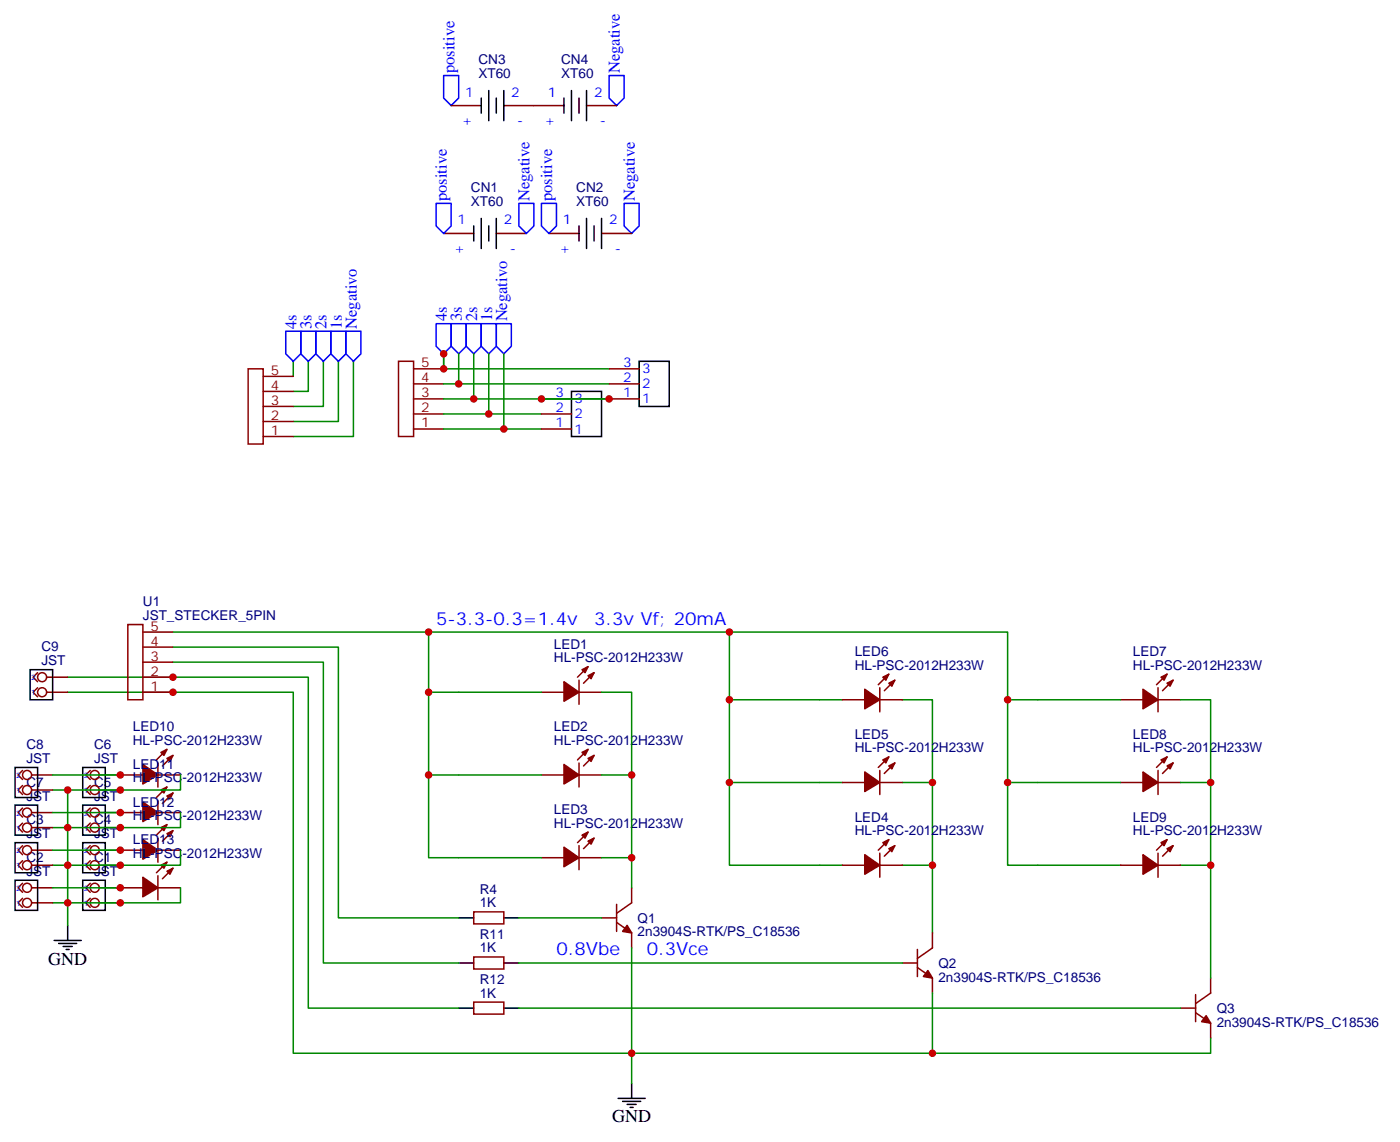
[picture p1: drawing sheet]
<svg xmlns="http://www.w3.org/2000/svg" width="328mm" height="268mm" viewBox="0 0 328 268" stroke-linecap="round" stroke-linejoin="round" font-family="sans-serif">
<g fill="#870000" stroke="#870000" stroke-width=".35">
<path d="M137.9 158.5l1.4-.7-.7 1.4z"/>
<path d="M136.5 157.1l1.4-.7-.7 1.4z"/>
<path d="M132.3 159.9l3.5 2.4-3.5 2.2z"/>
<path d="M137.9 177.9l1.4-.7-.7 1.4z"/>
<path d="M136.5 176.5l1.4-.7-.7 1.4z"/>
<path d="M132.3 179.3l3.5 2.5-3.5 2.1z"/>
<path d="M137.9 197.3l1.4-.7-.7 1.4z"/>
<path d="M136.5 195.9l1.4-.7-.7 1.4z"/>
<path d="M132.3 198.7l3.5 2.5-3.5 2.1z"/>
<path d="M147.1 217l1.1 1.8-2.2-.4z"/>
<path d="M208.5 199l1.4-.7-.7 1.4z"/>
<path d="M207.1 197.6l1.4-.7-.7 1.4z"/>
<path d="M202.8 200.4l3.6 2.5-3.6 2.1z"/>
<path d="M208.5 179.6l1.4-.7-.7 1.4z"/>
<path d="M207.1 178.2l1.4-.7-.7 1.4z"/>
<path d="M202.8 181l3.6 2.5-3.6 2.1z"/>
<path d="M208.5 160.2l1.4-.7-.7 1.4z"/>
<path d="M207.1 158.8l1.4-.7-.7 1.4z"/>
<path d="M202.8 161.6l3.6 2.5-3.6 2.1z"/>
<path d="M217.7 227.6l1 1.8-2.1-.4z"/>
<path d="M273.8 160.2l1.4-.7-.7 1.4z"/>
<path d="M272.3 158.8l1.5-.7-.8 1.4z"/>
<path d="M268.1 161.6l3.5 2.5-3.5 2.1z"/>
<path d="M273.8 179.6l1.4-.7-.7 1.4z"/>
<path d="M272.3 178.2l1.5-.7-.8 1.4z"/>
<path d="M268.1 181l3.5 2.5-3.5 2.1z"/>
<path d="M282.9 238.2l1.1 1.8-2.1-.4z"/>
<path d="M273.8 199l1.4-.7-.7 1.4z"/>
<path d="M272.3 197.6l1.5-.7-.8 1.4z"/>
<path d="M268.1 200.4l3.5 2.5-3.5 2.1z"/>
<path d="M39.2 177.9l1.4-.7-.7 1.4z"/>
<path d="M37.7 176.5l1.5-.7-.7 1.4z"/>
<path d="M33.5 179.3l3.5 2.5-3.5 2.1z"/>
<path d="M39.2 186.7l1.4-.7-.7 1.4z"/>
<path d="M37.7 185.3l1.5-.7-.7 1.4z"/>
<path d="M33.5 188.1l3.5 2.5-3.5 2.1z"/>
<path d="M39.2 195.5l1.4-.7-.7 1.4z"/>
<path d="M37.7 194.1l1.5-.7-.7 1.4z"/>
<path d="M33.5 196.9l3.5 2.5-3.5 2.1z"/>
<path d="M39.2 204.3l1.4-.7-.7 1.4z"/>
<path d="M37.7 202.9l1.5-.7-.7 1.4z"/>
<path d="M33.5 205.7l3.5 2.5-3.5 2.1z"/>
</g>
<g fill="none" stroke="#870000" stroke-width=".35">
<path d="M105.8 24.8h7.1M118.2 24.8h14.1M137.6 24.8h7M104.1 54.8h7M116.4 54.8h7.1M128.8 54.8h7M141.1 54.8h7.1M58.2 86.5h3.5v17.6h-3.5zM61.7 98.8h7.1M61.7 95.3h7.1M61.7 91.8h7.1M61.7 88.3h7.1"/>
<path d="M93.5 84.7h3.5v17.7h-3.5zM97 97.1h7.1M97 93.6h7.1M97 90h7.1M97 86.5h7.1M127 97.1h7.1M127 93.6h7.1M142.9 93.6h7M142.9 90h7M142.9 86.5h7M61.7 102.4h7.1M97 100.6h7.1"/>
<path d="M127 100.6h7.1M8.8 157.8l-1 1 1 1.1M10.9 158.8h5M30 146.5h3.5v17.6h-3.5zM33.5 158.8h7.1M33.5 155.3h7.1M33.5 151.8h7.1M33.5 148.2h7.1M135.8 159.5v5.7M137.9 156.4l-2.4 2.4M139.3 157.8l-2.4 2.4M208.5 158.1l-2.5 2.5"/>
<path d="M209.9 159.5l-2.5 2.5M273.8 158.1l-2.5 2.5M275.2 159.5l-2.5 2.5M8.8 161.3l-1 1 1 1.1M10.9 162.3h5M33.5 162.3h7.1M37 178.9v5.7M39.2 175.8l-2.5 2.4M40.6 177.2l-2.5 2.4M127 162.3h5.3M135.8 162.3h5.3M135.8 178.9v5.7"/>
<path d="M137.9 175.8l-2.4 2.4M139.3 177.2l-2.4 2.4M197.6 164.1h5.2M206.4 161.3v5.6M206.4 164.1h5.3M208.5 177.5l-2.5 2.5M209.9 178.9l-2.5 2.5M262.8 164.1h5.3M271.6 164.1h5.3M271.6 161.3v5.6M273.8 177.5l-2.5 2.5M275.2 178.9l-2.5 2.5"/>
<path d="M5.3 198.3l-1.1 1.1 1.1 1M5.3 193l-1.1 1.1 1.1 1.1M5.3 189.5l-1.1 1.1 1.1 1M5.3 184.2l-1.1 1.1 1.1 1M5.3 180.7l-1.1 1.1 1.1 1M7.4 181.8h4.9M7.4 199.4h4.9M7.4 194.1h4.9M7.4 190.6h4.9M7.4 185.3h4.9M21.2 198.3l-1.1 1.1 1.1 1M21.2 193l-1.1 1.1 1.1 1.1"/>
<path d="M21.2 189.5l-1.1 1.1 1.1 1M21.2 184.2l-1.1 1.1 1.1 1M21.2 180.7l-1.1 1.1 1.1 1M23.3 181.8h10.2M23.3 199.4h10.2M23.3 194.1h4.9M23.3 190.6h10.2M23.3 185.3h4.9M37 181.8h5.3M37 199.4h5.3M37 190.6h5.3M37 187.7v5.7"/>
<path d="M37 196.6v5.6M39.2 184.6l-2.5 2.4M39.2 193.4l-2.5 2.5M40.6 186l-2.5 2.5M40.6 194.8l-2.5 2.5M127 181.8h5.3M135.8 198.3v5.7M135.8 181.8h5.3M137.9 195.2l-2.4 2.4M139.3 196.6l-2.4 2.4M197.6 183.5h5.2M206.4 180.7v5.6"/>
<path d="M206.4 183.5h5.3M208.5 196.9l-2.5 2.5M209.9 198.3l-2.5 2.5M262.8 183.5h5.3M271.6 183.5h5.3M271.6 180.7v5.6M273.8 196.9l-2.5 2.5M275.2 198.3l-2.5 2.5M5.3 210.7l-1.1 1 1.1 1.1M5.3 207.2l-1.1 1 1.1 1.1M5.3 201.9l-1.1 1 1.1 1.1M7.4 202.9h4.9"/>
<path d="M7.4 211.7h4.9M7.4 208.2h4.9M21.2 210.7l-1.1 1 1.1 1.1M21.2 207.2l-1.1 1 1.1 1.1M21.2 201.9l-1.1 1 1.1 1.1M23.3 202.9h4.9M23.3 211.7h4.9M23.3 208.2h10.2M37 208.2h5.3M37 205.4v5.6M39.2 202.2l-2.5 2.5M40.6 203.6l-2.5 2.5"/>
<path d="M111.1 213.9h7.1v2.8h-7.1zM127 201.2h5.3M135.8 201.2h5.3M141.1 215.3h3.5M144.6 216.3l3.6 2.5v3.5M144.6 212.1v6.3M148.2 208.2v3.5l-3.6 2.5M197.6 202.9h5.2M206.4 202.9h5.3M206.4 200.1v5.6M218.7 218.8v3.5l-3.5 2.5M262.8 202.9h5.3"/>
<path d="M271.6 202.9h5.3M271.6 200.1v5.6M111.1 224.4h7.1v2.9h-7.1zM111.1 235h7.1v2.8h-7.1zM211.7 225.8h3.5M215.2 226.9l3.5 2.5v3.5M215.2 222.7v6.3M276.9 236.4h3.6M280.5 237.5l3.5 2.5v3.5M280.5 233.3v6.3M284 229.4v3.5l-3.5 2.5"/>
<circle cx="9.9" cy="158.8" r="1.06"/>
<circle cx="9.9" cy="162.3" r="1.06"/>
<circle cx="6.3" cy="199.4" r="1.06"/>
<circle cx="6.3" cy="194.1" r="1.06"/>
<circle cx="6.3" cy="181.8" r="1.06"/>
<circle cx="6.3" cy="190.6" r="1.06"/>
<circle cx="6.3" cy="185.3" r="1.06"/>
<circle cx="22.2" cy="199.4" r="1.06"/>
<circle cx="22.2" cy="194.1" r="1.06"/>
<circle cx="22.2" cy="190.6" r="1.06"/>
<circle cx="22.2" cy="181.8" r="1.06"/>
<circle cx="22.2" cy="185.3" r="1.06"/>
<circle cx="6.3" cy="211.7" r="1.06"/>
<circle cx="6.3" cy="202.9" r="1.06"/>
<circle cx="6.3" cy="208.2" r="1.06"/>
<circle cx="22.2" cy="202.9" r="1.06"/>
<circle cx="22.2" cy="208.2" r="1.06"/>
<circle cx="22.2" cy="211.7" r="1.06"/>
</g>
<g fill="none" stroke="#000" stroke-width=".35">
<path d="M112.9 23v3.5M114.7 21.2v7.1M116.4 23v3.5M118.2 21.2v7.1M132.3 23v3.5M134.1 21.2v7.1M135.8 23v3.5M137.6 21.2v7.1M111.1 53v3.5M112.9 51.2v7.1M114.7 53v3.5M116.4 51.2v7.1"/>
<path d="M135.8 53v3.5M137.6 51.2v7.1M139.3 53v3.5M141.1 51.2v7.1M134.1 91.8h7v10.6h-7zM149.9 84.7h7.1v10.6h-7.1zM7.1 157.1h5.2v7h-5.2zM3.5 180h5.3v7h-5.3zM19.4 180h5.3v7h-5.3zM3.5 197.6h5.3v7.1h-5.3zM3.5 188.8h5.3v7.1h-5.3zM19.4 197.6h5.3v7.1h-5.3z"/>
<path d="M19.4 188.8h5.3v7.1h-5.3zM3.5 206.4h5.3v7.1h-5.3zM15.9 217v3.6M19.4 206.4h5.3v7.1h-5.3zM107.6 215.3h3.5M118.2 215.3h3.5M12.7 220.6h6.3M13.8 221.3h4.2M14.8 222h2.1M15.5 222.7h.7M107.6 225.8h3.5M107.6 236.4h3.5"/>
<path d="M118.2 225.8h3.5M118.2 236.4h3.5M145 257.6h6.3M146 258.3h4.3M147.1 259h2.1M147.8 259.7h.7M148.2 254.1v3.5"/>
</g>
<g fill="none" stroke="#008700" stroke-width=".35">
<path d="M68.8 84.7v3.6M72.3 84.7v7.1h-3.5M75.8 84.7v10.6h-7M79.4 84.7v14.1h-10.6M82.9 84.7v17.7h-14.1M104.1 86.5v-3.5v3.5h38.8M104.1 97.1h22.9M104.1 93.6h38.8M104.1 90h38.8M107.6 83v7M111.1 83v10.6M114.7 83v14.1"/>
<path d="M118.2 83v17.6M104.1 100.6h22.9M15.9 158.8h56.4v77.6h35.3M40.6 151.8h38.8v63.5h28.2M40.6 155.3h35.2v70.5h31.8M40.6 148.2h59.9M171.1 148.2h65.3v15.9M15.9 162.3h52.9v84.7h149.9v-14.1M100.5 162.3v-14.1h70.6v15.9M127 162.3h-26.5v19.5M141.1 162.3h7.1v19.5h-7.1M197.6 164.1h-26.5v19.4"/>
<path d="M211.7 164.1h7v19.4h-7M262.8 164.1h-26.4v19.4M276.9 164.1h7.1v19.4h-7.1M12.3 199.4h15.9M12.3 190.6h15.9M12.3 181.8h15.9M15.9 185.3v31.7M42.3 199.4v3.5h-30M42.3 190.6v3.5h-30M42.3 181.8v3.5h-30M127 181.8h-26.5v19.4h26.5M148.2 181.8v19.4h-7.1"/>
<path d="M197.6 183.5h-26.5v19.4h26.5M218.7 183.5v19.4h-7M262.8 183.5h-26.4v19.4h26.4M284 183.5v19.4h-7.1M12.3 208.2h15.9M42.3 208.2v3.5h-30M121.7 215.3h19.4M148.2 201.2v7M218.7 202.9v15.9M284 202.9v26.5M121.7 225.8h90M121.7 236.4h155.2"/>
<path d="M148.2 222.3v31.8M284 243.5v3.5h-65.3"/>
</g>
<g fill="none" stroke="#00f" stroke-width=".35">
<path d="M104.1 17.7h3.5v5.3l-1.8 1.8-1.7-1.8zM142.9 17.7h3.5v5.3l-1.8 1.8-1.7-1.8zM102.3 47.7h3.5v5.3l-1.7 1.8-1.8-1.8zM121.7 47.7h3.5v5.3l-1.7 1.8-1.8-1.8zM127 47.7h3.5v5.3l-1.7 1.8-1.8-1.8zM146.4 47.7h3.5v5.3l-1.7 1.8-1.8-1.8zM67 77.7h3.6v5.3l-1.8 1.7-1.8-1.7zM70.6 77.7h3.5v5.3l-1.8 1.7-1.7-1.7zM74.1 77.7h3.5v5.3l-1.8 1.7-1.7-1.7zM77.6 77.7h3.5v5.3l-1.7 1.7-1.8-1.7zM81.1 77.7h3.6v5.3l-1.8 1.7-1.8-1.7zM102.3 75.9h3.5v5.3l-1.7 1.8-1.8-1.8z"/>
<path d="M105.8 75.9h3.6v5.3l-1.8 1.8-1.8-1.8zM109.4 75.9h3.5v5.3l-1.8 1.8-1.7-1.8zM112.9 75.9h3.5v5.3l-1.7 1.8-1.8-1.8zM116.4 75.9h3.5v5.3l-1.7 1.8-1.8-1.8z"/>
</g>
<g fill="#c00">
<circle cx="148.2" cy="247" r=".88"/>
<circle cx="218.7" cy="247" r=".88"/>
<circle cx="171.1" cy="148.2" r=".88"/>
<circle cx="236.4" cy="164.1" r=".88"/>
<circle cx="284" cy="183.5" r=".88"/>
<circle cx="236.4" cy="183.5" r=".88"/>
<circle cx="171.1" cy="164.1" r=".88"/>
<circle cx="171.1" cy="183.5" r=".88"/>
<circle cx="218.7" cy="183.5" r=".88"/>
<circle cx="218.7" cy="202.9" r=".88"/>
<circle cx="148.2" cy="201.2" r=".88"/>
<circle cx="148.2" cy="181.8" r=".88"/>
<circle cx="100.5" cy="181.8" r=".88"/>
<circle cx="284" cy="202.9" r=".88"/>
<circle cx="100.5" cy="162.3" r=".88"/>
<circle cx="100.5" cy="148.2" r=".88"/>
<circle cx="40.6" cy="158.8" r=".88"/>
<circle cx="40.6" cy="162.3" r=".88"/>
<circle cx="28.2" cy="202.9" r=".88"/>
<circle cx="28.2" cy="199.4" r=".88"/>
<circle cx="28.2" cy="194.1" r=".88"/>
<circle cx="28.2" cy="190.6" r=".88"/>
<circle cx="28.2" cy="185.3" r=".88"/>
<circle cx="28.2" cy="181.8" r=".88"/>
<circle cx="15.9" cy="211.7" r=".88"/>
<circle cx="15.9" cy="202.9" r=".88"/>
<circle cx="15.9" cy="194.1" r=".88"/>
<circle cx="15.9" cy="185.3" r=".88"/>
<circle cx="28.2" cy="208.2" r=".88"/>
<circle cx="28.2" cy="211.7" r=".88"/>
<circle cx="104.1" cy="83" r=".88"/>
<circle cx="111.1" cy="93.6" r=".88"/>
<circle cx="107.6" cy="90" r=".88"/>
<circle cx="104.1" cy="86.5" r=".88"/>
<circle cx="114.7" cy="97.1" r=".88"/>
<circle cx="118.2" cy="100.6" r=".88"/>
<circle cx="127" cy="93.6" r=".88"/>
<circle cx="142.9" cy="93.6" r=".88"/>
</g>
<g font-size="4.2" fill="#00f">
<text x="102.3" y="146.5">5-3.3-0.3=1.4v</text>
<text x="139.3" y="146.5">3.3v Vf; 20mA</text>
<text x="130.5" y="224.1">0.8Vbe</text>
<text x="151.7" y="224.1">0.3Vce</text>
</g>
<g font-size="4.2">
<text x="11.3" y="226.2">GND</text>
<text x="143.6" y="263.2">GND</text>
</g>
<g font-size="3.9" fill="#00f">
<text x="106.6" y="17.2" transform="rotate(-90 106.6 17.2)">positive</text>
<text x="145.4" y="17.2" transform="rotate(-90 145.4 17.2)">Negative</text>
<text x="104.8" y="47.2" transform="rotate(-90 104.8 47.2)">positive</text>
<text x="124.2" y="47.2" transform="rotate(-90 124.2 47.2)">Negative</text>
<text x="129.5" y="47.2" transform="rotate(-90 129.5 47.2)">positive</text>
<text x="148.9" y="47.2" transform="rotate(-90 148.9 47.2)">Negative</text>
<text x="69.6" y="77.2" transform="rotate(-90 69.6 77.2)">4s</text>
<text x="73.1" y="77.2" transform="rotate(-90 73.1 77.2)">3s</text>
<text x="76.6" y="77.2" transform="rotate(-90 76.6 77.2)">2s</text>
<text x="80.1" y="77.2" transform="rotate(-90 80.1 77.2)">1s</text>
<text x="83.7" y="77.2" transform="rotate(-90 83.7 77.2)">Negativo</text>
<text x="104.8" y="75.4" transform="rotate(-90 104.8 75.4)">4s</text>
<text x="108.4" y="75.4" transform="rotate(-90 108.4 75.4)">3s</text>
<text x="111.9" y="75.4" transform="rotate(-90 111.9 75.4)">2s</text>
<text x="115.4" y="75.4" transform="rotate(-90 115.4 75.4)">1s</text>
<text x="119" y="75.4" transform="rotate(-90 119 75.4)">Negativo</text>
</g>
<g font-size="3.2" fill="#000080">
<text x="112.2" y="15.1">CN3</text>
<text x="131.6" y="15.1">CN4</text>
<text x="112.2" y="18.3">XT60</text>
<text x="131.6" y="18.3">XT60</text>
<text x="110.5" y="45">CN1</text>
<text x="135.2" y="45">CN2</text>
<text x="110.5" y="48.2">XT60</text>
<text x="135.2" y="48.2">XT60</text>
<text x="33.5" y="142.2">U1</text>
<text x="33.5" y="145.4">JST_STECKER_5PIN</text>
<text x="9.7" y="156">JST</text>
<text x="9.7" y="152.8">C9</text>
<text x="129.9" y="155.3">HL-PSC-2012H233W</text>
<text x="129.9" y="152.1">LED1</text>
<text x="200.5" y="153.9">LED6</text>
<text x="265.8" y="153.9">LED7</text>
<text x="200.5" y="157.1">HL-PSC-2012H233W</text>
<text x="265.8" y="157.1">HL-PSC-2012H233W</text>
<text x="31.2" y="171.5">LED10</text>
<text x="129.9" y="171.5">LED2</text>
<text x="200.5" y="173.3">LED5</text>
<text x="265.8" y="173.3">LED8</text>
<text x="6.2" y="178.9">JST</text>
<text x="6.2" y="175.7">C8</text>
<text x="22.1" y="178.9">JST</text>
<text x="22.1" y="175.7">C6</text>
<text x="31.2" y="174.7">HL-PSC-2012H233W</text>
<text x="129.9" y="174.7">HL-PSC-2012H233W</text>
<text x="200.5" y="176.5">HL-PSC-2012H233W</text>
<text x="265.8" y="176.5">HL-PSC-2012H233W</text>
<text x="6.2" y="184.5">C7</text>
<text x="22.1" y="184.5">C5</text>
<text x="31.2" y="183.5">HL-PSC-2012H233W</text>
<text x="31.2" y="180.3">LED11</text>
<text x="6.2" y="187.7">JST</text>
<text x="22.1" y="187.7">JST</text>
<text x="31.2" y="189.2">LED12</text>
<text x="129.9" y="190.9">LED3</text>
<text x="6.2" y="196.6">JST</text>
<text x="6.2" y="193.3">C3</text>
<text x="22.1" y="196.6">JST</text>
<text x="22.1" y="193.3">C4</text>
<text x="31.2" y="192.3">HL-PSC-2012H233W</text>
<text x="31.2" y="198">LED13</text>
<text x="129.9" y="194.1">HL-PSC-2012H233W</text>
<text x="200.5" y="195.9">HL-PSC-2012H233W</text>
<text x="200.5" y="192.7">LED4</text>
<text x="265.8" y="195.9">HL-PSC-2012H233W</text>
<text x="265.8" y="192.7">LED9</text>
<text x="6.2" y="202.2">C2</text>
<text x="22.1" y="202.2">C1</text>
<text x="31.2" y="201.2">HL-PSC-2012H233W</text>
<text x="6.2" y="205.4">JST</text>
<text x="22.1" y="205.4">JST</text>
<text x="112.6" y="209.6">R4</text>
<text x="112.5" y="212.8">1K</text>
<text x="112.6" y="220.2">R11</text>
<text x="149.6" y="219.6">2n3904S-RTK/PS_C18536</text>
<text x="149.6" y="216.4">Q1</text>
<text x="112.5" y="223.4">1K</text>
<text x="220.1" y="227">Q2</text>
<text x="112.5" y="234">1K</text>
<text x="112.6" y="230.8">R12</text>
<text x="220.1" y="230.2">2n3904S-RTK/PS_C18536</text>
<text x="285.4" y="237.6">Q3</text>
<text x="285.4" y="240.8">2n3904S-RTK/PS_C18536</text>
</g>
<g font-size="3.2" fill="#00f">
<text x="109.1" y="22.6">1</text>
<text x="119.9" y="22.6">2</text>
<text x="128.5" y="22.6">1</text>
<text x="139.3" y="22.6">2</text>
<text x="108.3" y="29.4">+</text>
<text x="121.3" y="29.4">-</text>
<text x="127.7" y="29.4">+</text>
<text x="140.7" y="29.4">-</text>
<text x="107.3" y="52.6">1</text>
<text x="118.2" y="52.6">2</text>
<text x="132" y="52.6">1</text>
<text x="142.9" y="52.6">2</text>
<text x="106.5" y="59.3">+</text>
<text x="119.6" y="59.3">-</text>
<text x="131.2" y="59.3">+</text>
<text x="144.3" y="59.3">-</text>
<text x="146.2" y="89.7">2</text>
<text x="146.2" y="86.1">3</text>
<text x="150.6" y="87.6">3</text>
<text x="130.3" y="93.2">3</text>
<text x="134.8" y="94.6">3</text>
<text x="146.2" y="93.2">1</text>
<text x="150.6" y="94.6">1</text>
<text x="150.6" y="91.1">2</text>
<text x="130.3" y="100.3">1</text>
<text x="130.3" y="96.7">2</text>
<text x="134.8" y="101.7">1</text>
<text x="134.8" y="98.1">2</text>
</g>
<g font-size="3.2" fill="#800">
<text x="63.5" y="87.9">5</text>
<text x="98.8" y="89.7">4</text>
<text x="98.8" y="86.1">5</text>
<text x="63.5" y="95">3</text>
<text x="63.5" y="91.4">4</text>
<text x="98.8" y="93.2">3</text>
<text x="63.5" y="98.5">2</text>
<text x="98.8" y="100.3">1</text>
<text x="98.8" y="96.7">2</text>
<text x="63.5" y="102">1</text>
<text x="35.3" y="147.9">5</text>
<text x="35.3" y="154.9">3</text>
<text x="35.3" y="151.4">4</text>
<text x="35.3" y="162">1</text>
<text x="35.3" y="158.5">2</text>
</g>
<g font-size="1.8" fill="#00f">
<text x="7.3" y="159.5">2</text>
<text x="7.3" y="163.1">1</text>
<text x="3.8" y="186">1</text>
<text x="3.8" y="182.5">2</text>
<text x="19.7" y="186">1</text>
<text x="19.7" y="182.5">2</text>
<text x="3.8" y="191.3">2</text>
<text x="19.7" y="191.3">2</text>
<text x="3.8" y="194.8">1</text>
<text x="19.7" y="194.8">1</text>
<text x="3.8" y="203.6">1</text>
<text x="3.8" y="200.1">2</text>
<text x="19.7" y="203.6">1</text>
<text x="19.7" y="200.1">2</text>
<text x="3.8" y="208.9">2</text>
<text x="19.7" y="208.9">2</text>
<text x="3.8" y="212.4">1</text>
<text x="19.7" y="212.4">1</text>
</g>
</svg>
